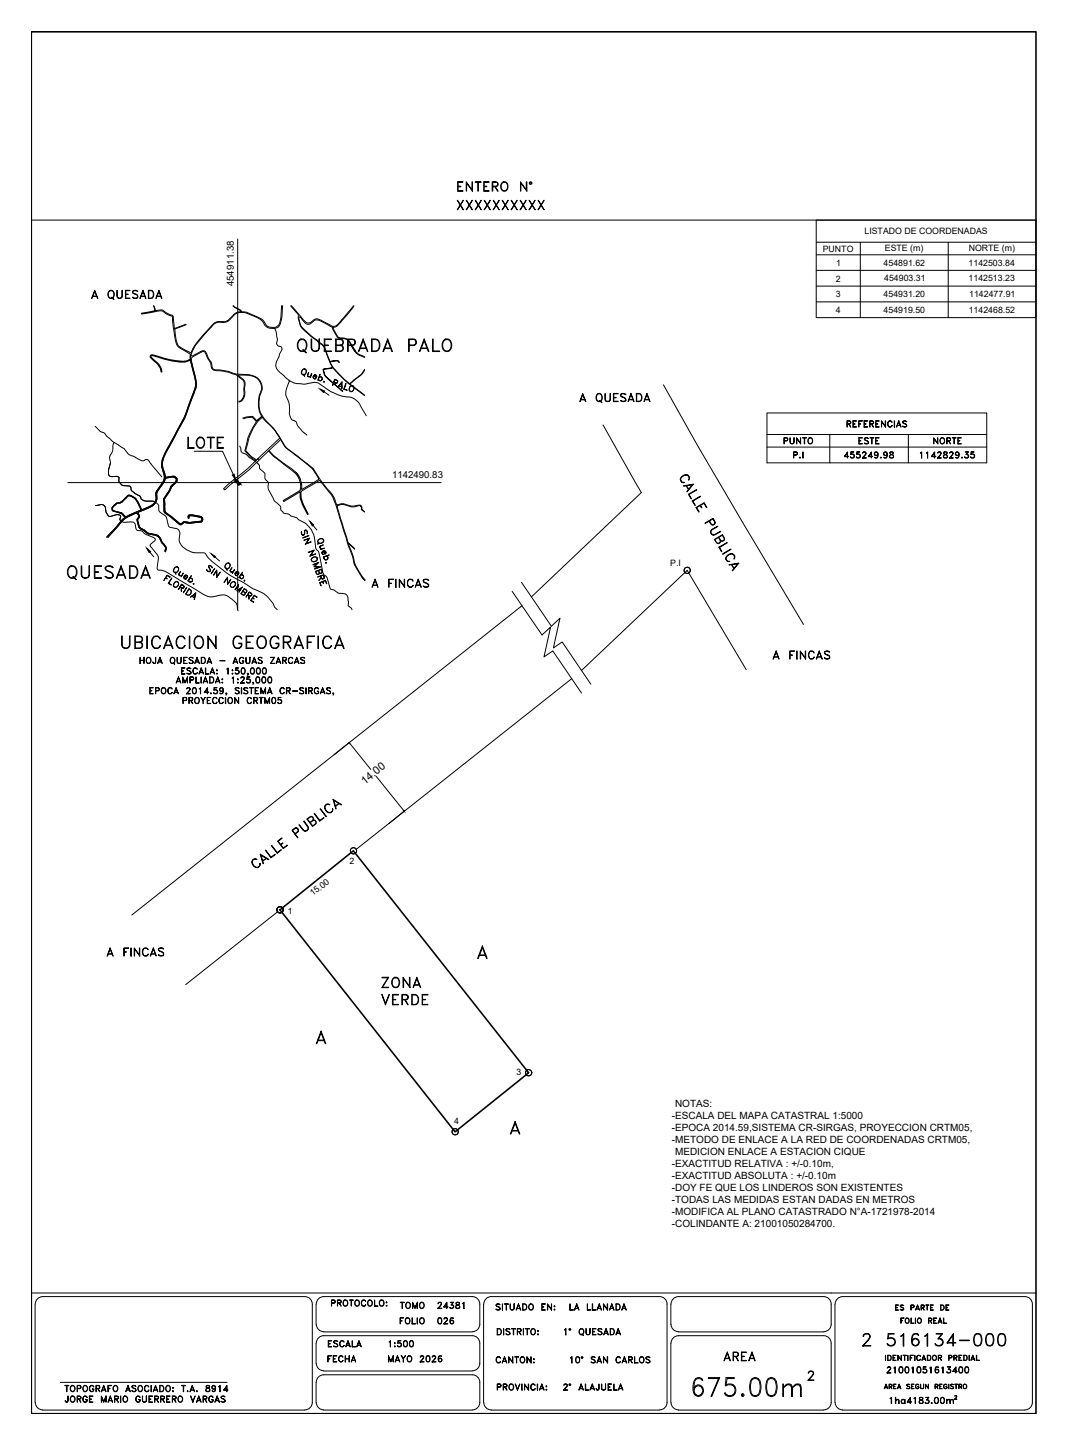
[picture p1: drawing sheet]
<svg xmlns="http://www.w3.org/2000/svg" width="340mm" height="460mm" viewBox="0 0 340 460" stroke-linecap="round" stroke-linejoin="round" font-family="sans-serif">
<!-- layer: Calles -->
<g fill="none" stroke="#000" stroke-width=".32">
<circle cx="218.8" cy="181.6" r=".98"/>
<circle cx="218.9" cy="181.5" r=".98"/>
<circle cx="89.1" cy="289.7" r="1.02"/>
<circle cx="89.2" cy="289.6" r=".98"/>
</g>
<!-- layer: MACHOTE$0$4 -->
<path d="M10 70.1h319.9M10 411.6h319.9" fill="none" stroke="#000" stroke-width=".32"/>
<path d="M10 10.1h319.9v440h-319.9z" fill="none" stroke="#000" stroke-width=".51"/>
<!-- layer: TEX -->
<g fill="none" stroke="#000" stroke-width=".32">
<path d="M158.3 422.9h.7a1.11 1.11 0 0 1 .7 1.1 1.11 1.11 0 0 1-.7 1h-.7zM158.4 423.1a.97 .97 0 0 1 1.1 .5 .97 .97 0 0 1-.2 1.2h-.9zM160.3 422.9l.1 2.1zM161.1 423.3a.81 .81 0 0 1 1.3 0l-.5-.2-.7 .2 .1 .3 1 .6 .1 .5-.2 .1a.81 .81 0 0 1-1.1-.1l.4 .1 .8-.1-.1-.5-1-.6zM162.9 422.9l1.2 .2zM163.4 423.1v1.9l.2-1.9M164.8 423.9l.9-.1 .2-.5-.4-.2h-.7l-.1 1.9v-2.1l1.2 .2v.7l-1.1 .2M165.3 424l.6 1-.5-1M166.6 422.9l.1 2.1zM167.3 422.9l1.2 .2zM167.8 423.1v1.9l.2-1.9M169.2 423.3l.2-.2a.92 .92 0 0 1 1.1 .9 .92 .92 0 0 1-1.1 .8l-.4-.6z"/>
<path d="M169.4 423.1a.86 .86 0 0 1 1.1 .9 .86 .86 0 0 1-1.1 .8l-.3-.6zM171.2 423.7l.3 .1zM171.3 423.7l.1 .1zM171.3 424.7l.1 .3zM171.3 424.8h.1M179.7 423.3l.5-.4v2.1l-.1-1.9zM184.6 423.3l.4-.4a.97 .97 0 0 1 1 1.1 .97 .97 0 0 1-1.2 .8l-.4-.6zM184.8 423.1h.2a.87 .87 0 0 1 .8 1 .87 .87 0 0 1-1 .7l-.3-.6zM185.2 424.7l.6 .5zM186.6 422.9l.2 1.8 .3 .1h.5l.2-.4 .1-1.5v1.5l-.3 .4-.5 .2-.4-.3zM188.7 422.9h1.1l-1 .2v1.7l1 .2h-1.1zM188.8 423.9h.6l-.6 .1"/>
<path d="M190.6 423.1a.81 .81 0 0 1 1.1 .2l-.4-.2-.8 .2 .1 .3 1 .6 .1 .5a.81 .81 0 0 1-1.3 0l.5 .1 .7-.1-.1-.6-1-.5-.1-.3zM192.4 424.5h1.1M192.5 424.4h.9M193 422.9l.7 2.1-.7-1.7-.8 1.7zM194.3 422.9a1.09 1.09 0 0 1 1.3 .6 1.09 1.09 0 0 1-.3 1.3l-1 .2zM194.4 423.1h.5a.96 .96 0 0 1 .7 .9 .96 .96 0 0 1-.7 .8h-.5zM196.3 424.5h1.1M196.4 424.4h1M196.9 422.9l.7 2.1-.7-1.7-.8 1.7zM19.2 440.1h53.1M158.3 440.6h.9l.4 .4-.2 .5-1 .1 .8-.1 .2-.3-.2-.5h-.8v1.9zM160.2 440.6l1.1 .1 .2 .3-.2 .5-1 .1 .7-.1 .4-.3-.1-.4-1-.1v1.9z"/>
<path d="M160.8 441.6l.7 1-.6-1M162.2 440.8a.88 .88 0 0 1 1.4 .8 .88 .88 0 0 1-1.4 .7l-.1-.5zM162.4 440.8a.63 .63 0 0 1 .7-.1 .63 .63 0 0 1 .3 .7 .82 .82 0 0 1-.7 1.1l-.6-.7zM164 440.6l.8 1.7 .7-1.7-.7 2zM166.1 440.6l.1 2zM167 440.6l1.2 1.7 .1-1.7v2l-1.2-1.8-.1 1.8zM169.2 440.8l.7-.2 .5 .4a.7 .7 0 0 0-.8-.3 .7 .7 0 0 0-.5 .7v.4a.7 .7 0 0 0 .5 .7 .7 .7 0 0 0 .8-.4 .87 .87 0 0 1-1.3 .3 .87 .87 0 0 1 0-1.4zM171.1 440.6l.1 2zM172 442.1h1.1M172 442h1M172.5 440.6l.8 2-.8-1.8-.7 1.8zM173.9 442.4l.2 .1z"/>
<path d="M173.9 441.2l.2 .3zM173.9 441.4h.1M281.7 441.8h.8M281.7 441.7h.7M282.1 440.7l.6 1.4-.6-1.3-.5 1.3zM283.2 441.4l.7-.1v-.5l-.7-.1-.1 1.4v-1.4l.9 .1-.1 .6h-.7M283.5 441.4l.5 .7zM284.6 442.1v-1.4h.8h-.9v1.4M284.6 441.4h.5h-.5M285.9 441.8h.9M285.9 441.7h.8M286.3 440.7l.6 1.4-.6-1.3-.5 1.3z"/>
<path d="M288.7 440.8l.4-.1 .7 .1h-1l.1 .4 .8 .3 .1 .4-.4 .2-.7-.2a.47 .47 0 0 0 .6 .2 .47 .47 0 0 0 .3-.6l-.8-.3zM290.3 442.1v-1.4h.8h-.8v1.4M290.3 441.4h.5h-.5M291.7 440.8l.5-.1 .4 .3a.59 .59 0 0 0-.8-.1 .59 .59 0 0 0-.1 .8 .59 .59 0 0 0 .8 .1v-.3h-.3h.4a.58 .58 0 0 1-.7 .6 .58 .58 0 0 1-.4-.9zM293.1 440.7l.1 1 .4 .4 .5-.4v-1v1l-.2 .4-.7-.2zM294.7 440.7l.9 1.2 .1-1.2v1.4l-.9-1.3-.1 1.3zM297.8 441.4l.7-.1 .1-.4-.8-.2v1.4v-1.4l.8 .1v.5l-.8 .1M298.2 441.4l.5 .7-.4-.7M299.3 440.7h.7h-.8v1.4M299.3 441.4h.4h-.4M300.6 440.8l.6-.1 .4 .3a.58 .58 0 0 0-.8-.2 .58 .58 0 0 0-.3 .7 .48 .48 0 0 0 .5 .6 .48 .48 0 0 0 .5-.6h-.3h.4a.58 .58 0 0 1-.8 .6 .58 .58 0 0 1-.3-.9zM302.1 440.7v1.4z"/>
<path d="M302.6 440.8l.4-.1 .6 .1h-.9l.1 .4 .7 .3v.6l-.9-.2h.9v-.4l-.7-.3zM304 440.7h.9zM304.4 440.7v1.4l.1-1.4M305.4 441.4l.7-.1v-.5l-.7-.1-.1 1.4v-1.4l.9 .1-.1 .6h-.7M305.8 441.4l.5 .7-.5-.7"/>
<circle cx="181.5" cy="423.2" r=".29"/>
<circle cx="181.5" cy="423.2" r=".16"/>
<circle cx="307.2" cy="441.3" r=".62"/>
<circle cx="307.3" cy="441.3" r=".7"/>
</g>
<!-- layer: MARCO-INTERNO -->
<g fill="none" stroke="#000" stroke-width=".32">
<path d="M11.2 415.2v31.3M11.2 415.2l.6-1.5 .8-.7 1-.2h83.4a2.38 2.38 0 0 1 2.4 2.4M99.4 415.2v31.3M100.6 415.2v6.4M100.7 415.2l.3-1.1 .6-.8 1.5-.5h47.3a2.38 2.38 0 0 1 2.4 2.4M152.8 415.2l-.1 6.9-.8 1.3-1.5 .6h-47.3l-1.5-.6-.6-.8-.3-1M154 415.2v31.3M154.1 415.2l.2-1.1 .6-.8 1.5-.5h53.6a2.38 2.38 0 0 1 2.4 2.4M212.4 415.2v31.3M213.6 415.2v6.4M262.3 412.8h-46.2l-1.5 .5-.7 .8-.2 1.1M262.3 412.8l1 .2 .8 .7 .6 1.5"/>
<path d="M264.7 415.2l-.1 6.9-.8 1.3-1.5 .6M265.9 415.2v31.3M268.3 412.8h58M268.3 412.8l-1 .2-.8 .7-.6 1.5M326.4 412.8l1 .2 .8 .7 .5 1.5M328.7 415.2v31.3M100.6 427.6v6.5M100.7 427.6l.3-1 .6-.9 1.5-.5h47.3a2.38 2.38 0 0 1 2.4 2.4l-.1 7-.8 1.3-1.5 .5M100.7 434l.3 1.1 .6 .8 1.5 .5M103.1 436.5h47.3M213.6 427.6v18.9M213.7 421.6l.2 1 .7 .8 1.5 .6h46.2"/>
<path d="M262.3 425.2h-46.2l-1.5 .5-.7 .9-.2 1M262.3 425.2l1 .3 .8 .6 .6 1.5v18.9M11.2 446.5l.3 1 .6 .8 1.5 .5M13.6 448.9h83.4M99.4 446.5l-.2 1-.7 .8-1.4 .5M100.6 440.1v6.4M100.7 440.1l.3-1.1 .6-.8 1.5-.5h47.3a2.38 2.38 0 0 1 2.4 2.4v6.4M100.7 446.5l.3 1 .6 .8 1.5 .5M103.1 448.9h47.3M152.8 446.5l-.3 1-.6 .8-1.5 .5M154.1 446.5l.2 1 .6 .8 1.5 .5M156.4 448.9h53.6"/>
<path d="M212.4 446.5l-.2 1-.7 .8-1.5 .5M213.7 446.5l.2 1 .7 .8 1.5 .5M216 448.9h46.3M264.7 446.5l-.6 1.5-.8 .6-1 .2M265.9 446.5l.6 1.5 .8 .6 1 .2M268.3 448.9h58M328.7 446.5l-.5 1.5-.8 .6-1 .2"/>
</g>
<!-- layer: Datos -->
<g fill="none" stroke="#000" stroke-width=".32">
<path d="M285.2 415.4h.9l-.9 .1v1.5l.9 .1h-.9zM285.2 416.2h.6l-.6 .1M286.6 415.6l.4-.2 .8 .2h-1.1l.3 .5 .7 .4-.1 .5-.6 .1-.4-.3 .4 .2 .7-.2-.2-.4-.8-.4zM286.8 419.6h1l-.8 .1v1.6zM290.1 419.6l.1 1.6 .9 .1h-1zM290.1 416.2l.9-.1v-.5l-.9-.1v1.6v-1.7l.9 .2v.6l-.9 .1M291.5 419.6v1.7zM291.7 416.7h.9M291.7 416.7h.8M292.2 415.4l.6 1.7-.6-1.5-.7 1.5zM293.4 416.2l.8-.1v-.5l-.8-.1-.1 1.6v-1.7l1 .2-.1 .6-.8 .1M293.8 416.3l.5 .8-.5-.8"/>
<path d="M294.8 415.4l1 .1zM295.2 415.5v1.6l.1-1.6M296.3 415.4h.9l-.8 .1v1.5l.8 .1h-.9zM296.4 416.2h.5l-.5 .1M299.3 419.6l.7 1.7-.7-1.5-.7 1.5zM299.5 415.4h.6a.87 .87 0 0 1 .6 .9 .87 .87 0 0 1-.6 .8h-.6zM299.6 415.5h.5a.86 .86 0 0 1 0 1.5h-.5M300.4 419.6l.1 1.6 .9 .1h-1zM301.2 415.4h1l-.9 .1v1.5l.9 .1h-1zM301.3 416.2h.5l-.5 .1M281.9 431.4l.1 1.7zM282.6 431.4h.6a.87 .87 0 0 1 .6 .9 .87 .87 0 0 1-.6 .8h-.6z"/>
<path d="M282.8 431.5a.79 .79 0 0 1 .9 .8 .79 .79 0 0 1-.9 .7zM284.4 431.4v1.7M284.4 432.2h.5l-.5 .1M284.4 431.5v1.5M285.9 431.4l1.1 1.5v-1.5v1.7l-1-1.5-.1 1.5zM287 420.4h.4l-.4 .1M288 431.5v1.6l.1-1.6M289.1 431.4v1.7zM289.8 431.4h1l-.9 .1v1.6zM289.9 432.2h.5l-.5 .1M291.3 431.4v1.7zM292 431.6l.7-.2 .4 .4-.2-.2a.71 .71 0 0 0-1 .7 .71 .71 0 0 0 1 .6l.2-.2v.2a.81 .81 0 0 1-1.2-.1 .81 .81 0 0 1 .1-1.2z"/>
<path d="M294.1 431.4l.7 1.7-.7-1.5-.6 1.5zM295.3 431.4h.5a.87 .87 0 0 1 .6 .9 .87 .87 0 0 1-.6 .8h-.5zM295.4 431.5a.79 .79 0 0 1 1 .8 .79 .79 0 0 1-1 .7zM295.8 420.4l.7-.1 .2-.4-.9-.2-.1 1.6v-1.7l1 .2v.5l-.9 .2M296.2 420.5l.5 .8-.5-.8M297.4 421.2v-1.5l.9-.1h-1v1.7M297.4 420.4h.5l-.5 .1M298.8 432.2l.9-.1v-.5l-.9-.1v1.6v-1.7l.9 .1 .1 .3-.1 .4-.9 .1M298.8 420.9h1M298.9 420.8h.8M299.3 432.3l.5 .8-.5-.8M302.2 432.2h.6l.3-.4-.3-.3h-.6l-.1 1.6v-1.7l1 .2v.5l-.9 .2"/>
<path d="M303.8 432.2l.8-.1v-.5l-.8-.1-.1 1.6v-1.7l1 .2-.1 .6-.8 .1M304.2 432.3l.5 .8zM305.3 431.4v1.7M305.4 432.2h.5l-.5 .1M305.4 431.5v1.5M306.9 431.4h.6a.91 .91 0 0 1 .5 .9 .91 .91 0 0 1-.5 .8h-.6zM307 431.5a.85 .85 0 0 1 .9 .4 .85 .85 0 0 1-.1 1l-.8 .1zM308.5 431.4l.2 1.7zM309.8 431.4l.7 1.7-.7-1.5-.7 1.5zM310.9 431.4l.1 1.6 .9 .1h-1z"/>
<circle cx="288.9" cy="420.4" r=".79"/>
<circle cx="288.9" cy="420.4" r=".7"/>
<circle cx="292.7" cy="420.4" r=".79"/>
<circle cx="292.8" cy="420.4" r=".7"/>
<circle cx="297.6" cy="432.2" r=".77"/>
<circle cx="297.6" cy="432.2" r=".71"/>
</g>
<!-- layer: LP -->
<path d="M192 135.3l12.2 21.5-35 33.2M211.3 122.5l10.7 19.1 33.8 57.2M166.2 192.8l-124.2 98.5M182.1 216.1l-68.7 54.3M237.6 213.2l-18.8-31.6-33.6 31.9M88.4 290.3l-29.3 23.2" fill="none" stroke="#000" stroke-width=".32"/>
<!-- layer: 1 -->
<g fill="none" stroke="#000" stroke-width=".32">
<path d="M59.2 111.9l1.4 .9M59.2 111.6l1.6 .8M61.7 110.5l-.3 .5M67.4 104l-.2 .2M108.7 102.3l-.1 .2M109 101.7l-.2 .2M77.6 126.1l-.3 .7M163.1 188.2l9.5 13.9 2.7-2.5-2.1 9.5 2.8-1.9 9.2 13.4M166.1 185.4l9.5 14 2.7-2.6-2.1 9.5 2.8-1.9 9.2 13.4M111.3 236.3l-4.9 4M111.3 236.6l6.7 8.3M119.8 247.1l8.8 11"/>
<path d="M128.8 258.1l-4.9 4.1"/>
</g>
<!-- layer: 2 -->
<g fill="none" stroke="#000" stroke-width=".32">
<path d="M216.9 151.9a1.32 1.32 0 0 1 1.6-.8 1.32 1.32 0 0 1 1 1.5l-.2 .3a1.07 1.07 0 0 0-.1-1.3 1.07 1.07 0 0 0-1.3-.3 1.31 1.31 0 0 0-.9 2l.9 .3a1.03 1.03 0 0 1-1.1-.4 1.03 1.03 0 0 1 .1-1.3zM217.6 154.7l3.2-.6-2 2.5 1.7-2.3zM218.4 154.5l.9 1.5M218.6 154.6l.7 1.2M219.2 157.4l2.6-1.5-2.4 1.5 .8 1.4zM220.4 159.5l2.6-1.5-2.4 1.5 .8 1.4zM221.6 161.6l2.6-1.6 .9 1.6-.9-1.4-2.4 1.4 .7 1.4zM223.1 160.9l.4 .7-.6-.6M225.9 165.8l.9 1.2 .8-.5-.6-1.3-2.5 1.5 2.6-1.7 .6 1.5a.77 .77 0 0 1-1.1 .6l-.8-1.1M226.6 168.6l1.9-1.1-1.8 1.2a.87 .87 0 0 0-.2 1.1 .87 .87 0 0 0 1.1 .3l1.8-1-1.8 1.2a1.01 1.01 0 0 1-1.2-.5 1.01 1.01 0 0 1 .2-1.2zM228.9 171l.8 1.2 .9-.5-.6-1.3-2.4 1.4 .9 1.1 .9-.5-.6-1.2M228.9 174.2l2.6-1.5-2.4 1.6 .8 1.3z"/>
<path d="M229.4 171.9a.82 .82 0 0 1-.1 .9 .82 .82 0 0 1-.9 .2l-.9-1.3 2.6-1.5 .5 1 .1 .7-.9 .5-.5-.4M230.1 176.3l2.6-1.5zM231.6 176.7l.7-.3a1.12 1.12 0 0 1 1.4 .2 1.12 1.12 0 0 1 0 1.4 1.07 1.07 0 0 0-.1-1.3 1.07 1.07 0 0 0-1.3-.2 1.31 1.31 0 0 0-.8 2l.8 .3a1.08 1.08 0 0 1-1.2-.7 1.08 1.08 0 0 1 .5-1.4zM232.1 179.8l3.2-.5-2.1 2.5 1.7-2.3zM232.9 179.7l.8 1.4M233 179.7l.7 1.2M100 259l.1-.1 1.8 2.3 1.3-.8-1.4 1zM101.9 257.5l2 2.4zM103.6 256.4a1.04 1.04 0 0 1 1.4-.3h-.4a1.03 1.03 0 0 0-1.1 .5 1.03 1.03 0 0 0 .1 1.1 1.31 1.31 0 0 0 2.1 .6l.2-.9a1.1 1.1 0 0 1-.6 1.3 1.1 1.1 0 0 1-1.4-.4l-.5-1zM106 254.5l2.8 1.7-2.5-1.4 .6 2.7zM107.9 255.7l-1.2 .9M108.1 255.7l-1.4 1.1"/>
<path d="M80.4 273.8a1.1 1.1 0 0 1 1.5-.2 1.04 1.04 0 0 0-1.3 .2 1.04 1.04 0 0 0-.1 1.3 1.29 1.29 0 0 0 2.1 .6l.2-.8a1.11 1.11 0 0 1-.6 1.3 1.11 1.11 0 0 1-1.4-.4l-.5-1zM82.9 271.9l2.7 1.7-.1 .1-2.4-1.4 .7 2.7zM84.6 270.6l1.7 2.3 1.3-1 .1 .2-1.4 1zM84.8 273.2l-1.2 .8M85 273.2l-1.4 1M86.4 269.3l.2-.2 1.7 2.3 1.3-.8-1.3 1zM88.4 267.8l1.3-1.1 .2 .2-1.3 .9 1.6 2.2 1.2-1 .2 .1-1.4 1.1zM89.3 268.8l.7-.5-.6 .7M93.9 265.4l1-1v-.3l-.5-.5-1.2 .8 1.7 2.3-1.9-2.4 1.3-.8 .7 .5 .1 .5-1.1 1M95.2 262.6l1.4 1.7a.85 .85 0 0 0 1.1 0 .85 .85 0 0 0 .3-1.1l-1.3-1.7 .1-.1 1.3 1.7a1.01 1.01 0 0 1-.3 1.3 1.01 1.01 0 0 1-1.3-.1zM98.7 261.8l1.1-1-.7-.8-1.2 .8 1.7 2.1 1-.9-.3-.7-.3-.2-1.2 .8M99.5 261.2l.4-.2 .5 .2 .3 .6-.2 .6-1 .7-1.8-2.3 1.4-.9a.83 .83 0 0 1 .7 .5 .83 .83 0 0 1-.2 .9"/>
<path d="M152.5 304.2h2.2M152.7 304h1.9M153.6 301.1l1.5 4h-.2l-1.3-3.4-1.3 3.4h-.2zM101.1 331.3h2.3M101.3 331.1h1.9M102.2 328.3l1.6 4h-.2l-1.4-3.5-1.3 3.5h-.2zM163.1 359.9h1.9M164 357l1.5 4h-.1l-1.4-3.4-1.3 3.4h-.2zM162.9 360.1h2.3"/>
</g>
<!-- layer: 1 -->
<path d="M111.2 236.4l.1 .2zM128.6 258.1l.1 .1z" fill="#000" stroke="#000" stroke-width=".32"/>
<!-- layer: 0 -->
<g fill="none" stroke="#000" stroke-width=".32">
<path d="M75.7 76.1v117.9M96.3 117.7a.71 .71 0 0 1 1-.2 .71 .71 0 0 1 .2 1l-.1 .4a.77 .77 0 0 1-1 .5 .77 .77 0 0 1-.5-1zM96.4 117.7l.2-.2a.84 .84 0 0 1 .8 1.1 .84 .84 0 0 1-1.3 .4v-.6zM96.6 119.1l.4 .6zM98.2 118.6l-.2 .9 .2 .4 .7-.1-.3 .2-.7-.2zM99.2 118.9l-.5 1.3zM99.8 119.7l.9 .3 .1-.3a.55 .55 0 0 0-.8-.2 .55 .55 0 0 0-.2 .7 .55 .55 0 0 0 .8 .2 .56 .56 0 0 1-.9-.3 .56 .56 0 0 1 .6-.7 .56 .56 0 0 1 .5 .8l-1-.4M101.9 119.2l-.6 1.9zM101.7 120a.63 .63 0 0 1 .8 .3 .63 .63 0 0 1-.2 .8 .63 .63 0 0 1-.9-.3l.3 .3a.59 .59 0 0 0 .8-.3 .59 .59 0 0 0-.5-.8zM103.1 121.4l.2 .2-.2 .1zM103.1 121.5h.1M106.6 120.7l.9 .5v.6l-.5 .2-.7-.2 1 .1 .2-.4-.2-.4-.7-.2-.6 1.8z"/>
<path d="M107.8 122.8l1.1 .4M108 122.8l.8 .3M108.9 121.6v2.1l-.1-1.9-1.3 1.4zM110.1 122l-.5 1.9 1 .4-1.1-.4zM111.6 123l.3-.2a.84 .84 0 0 1 .7 1.2 .84 .84 0 0 1-1.3 .4v-.7zM111.6 122.8l.3-.1a.94 .94 0 0 1 .8 1.2 .94 .94 0 0 1-1.4 .5l-.2-.4zM21.6 153.6h118.9M71.9 179.5a.76 .76 0 0 1 1.1-.2 .76 .76 0 0 1 .2 1.1l-.2 .4a.83 .83 0 0 1-1.3 0 .83 .83 0 0 1 .2-1.3zM96 169.2l.1 .9 .4 .3 .4-.4 .3-1.3a.81 .81 0 0 1 .7 1.3l-.2-.9-.5-.2-.2 1.1-.5 .5-.6-.7zM96.5 171.2l1.9-.6zM96.8 172l1.8-.7-1.1 1.8 1.6-.5-1.9 .7 1.2-1.8zM98.2 175.8l1.9-.7-1.2 1.8 1.6-.5-1.8 .7 1.1-1.8z"/>
<path d="M99.3 177.8a.98 .98 0 0 1 1-.6 .98 .98 0 0 1 .8 .9 1 1 0 0 1-1 .8 1 1 0 0 1-1-.9zM99.4 177.7a.9 .9 0 0 1 1.6 .1 .89 .89 0 0 1-.9 1 .89 .89 0 0 1-.9-.8zM99.6 179.7l1.9-.7-1.3 1.4 1.8 .1-1.8 .7 1.4-.6-1.7-.2 1.2-1.1zM101.3 171.9a.98 .98 0 0 1 1-.5 .98 .98 0 0 1 .8 .8 .99 .99 0 0 1-1 .9 .99 .99 0 0 1-.9-.9zM101.4 171.9l1-.4a.61 .61 0 0 1 .6 .6 .61 .61 0 0 1-.4 .6 .85 .85 0 0 1-1.4-.3zM101.5 172.6l-.3 .7zM101.8 174l1.2-.5-1.1 .5 .5 .8-.5-.3zM102 174.9l1.3-.4zM102.9 177.3l1.9-.7zM103.1 175.4l.3 .9 .3-.2a.57 .57 0 0 0-.7-.7 .57 .57 0 0 0-.2 1l.2 .2a.62 .62 0 0 1-.4-.9 .62 .62 0 0 1 .9-.3 .62 .62 0 0 1 .1 1h-.2l-.4-.9M103.3 177.3l-.1 .4a.59 .59 0 0 0 .8 .5 .59 .59 0 0 0 .3-.9l-.4-.3a.64 .64 0 0 1 .5 .8 .64 .64 0 0 1-.8 .4 .64 .64 0 0 1-.3-.9zM103.7 179l.2 .1-.1 .3z"/>
<path d="M103.8 179.1h.1M52.8 183.9l.5 .3-.6-.1M53.2 183.1l.9 .7-.9-.6-1.1 1.6zM54.7 184l-1 1.6 .8 .7-.9-.6zM55.6 185.5l.6-.4a.86 .86 0 0 1 .5 1.3 .86 .86 0 0 1-1.4 .1zM55.8 180.6a.72 .72 0 0 1 .9 0 .72 .72 0 0 1 .1 1l-.2 .4a.81 .81 0 0 1-1.3 .1 .81 .81 0 0 1 .3-1.3zM55.8 182.1l.2 .7zM55.8 185.3a.81 .81 0 0 1 1.1 .2 .81 .81 0 0 1-.3 1.2 .81 .81 0 0 1-1.3 0 .81 .81 0 0 1 .3-1.3zM55.9 180.6a.67 .67 0 0 1 .8 .1 .67 .67 0 0 1 .1 .9 .93 .93 0 0 1-1.3 .5 1.03 1.03 0 0 1 .4-1.5zM57.4 186.8l.8 .4 .4-.5-.8-.6-1 1.6 1-1.7 .9 .7-.4 .6-1-.4M57.5 181.9l-.5 .8 .3 .5h.5l-.3 .2-.6-.4zM57.7 187.2l.1 1.1v-1.1"/>
<path d="M58.4 182.4l-.7 1.2zM58.7 183.4l.9 .5 .1-.2a.54 .54 0 0 0-.6-.5 .54 .54 0 0 0-.5 .6 .54 .54 0 0 0 .8 .4v.1a.63 .63 0 0 1-.9-.4 .63 .63 0 0 1 .5-.8 .63 .63 0 0 1 .8 .6l-.2 .3-.9-.6M59.4 187l-1 1.7zM60.1 187.4l.6 .4a1.04 1.04 0 0 1-.1 1.5 1.04 1.04 0 0 1-1.5-.2zM60.2 187.5a.92 .92 0 0 1 .5 1.4 .92 .92 0 0 1-1.5 .2zM60.5 184.1a.64 .64 0 0 1 .8 .3 .64 .64 0 0 1-.4 .9 .64 .64 0 0 1-.8-.6l.2 .4a.58 .58 0 0 0 .9-.1 .58 .58 0 0 0-.3-.9zM60.6 190.1l1.8-1.3-.5 2.1 .3-1.9zM60.9 183.2l-1.1 1.7zM61 189.8l1 .6M61.2 189.8l.8 .5M61.5 185.8l.3 .1-.2 .1zM61.6 185.8h.1"/>
<path d="M66.5 180.1l.9 .2 .2 .5-.2-.4-.8-.3-.1 .6 .5 .6-.2 .7-.8-.2-.3-.5 .7 .6 .3 .1 .2-.3-.5-1.1zM68.3 180.9l-1 1.8zM69 181.4l.1 2.1 1.1-1.4-1.2 1.8v-2.2l-1.1 1.4zM72.1 180.8l.2 .7zM72.5 183.7v2.1l1-1.3-1 1.6-.1-2.1-1.1 1.4zM73.7 185.4a.83 .83 0 0 1 1.2 .1 .83 .83 0 0 1-.2 1.2 .76 .76 0 0 1-1.1 .3 .76 .76 0 0 1-.2-1.1zM73.7 185.5a.69 .69 0 0 1 1-.2 .69 .69 0 0 1 .2 1 .85 .85 0 0 1-1.3 .5 .94 .94 0 0 1 .1-1.3zM73.9 180.7l-.6 1.1 .9 .3h-.7l-.3-.3zM74.7 181.3l-.8 1.1zM75.1 182.2l.8 .6 .1-.4a.58 .58 0 0 0-.7-.2 .58 .58 0 0 0-.3 .7 .58 .58 0 0 0 .7 .3 .63 .63 0 0 1-.9-.4 .63 .63 0 0 1 .6-.8 .63 .63 0 0 1 .7 .7l-.2 .2-.8-.6M75.9 186.1l-.3 1.8 1.6-1-1.1 1.7 .7-1.3-1.4 .9 .4-1.7-1 1.2zM76.7 183a.63 .63 0 0 1 .9 .4 .63 .63 0 0 1-.5 .8 .63 .63 0 0 1-.8-.5l.2 .3a.58 .58 0 0 0 .9-.1 .58 .58 0 0 0-.2-.9z"/>
<path d="M77.2 182.1l-1.1 1.8zM77.3 188.2l.9 .4 .3-.5-.6-.6-1.1 1.5 .9 .4 .3-.5-.7-.7M77.7 184.8l.3-.1-.2 .3zM77.9 184.8h.1M77.9 188.6l.2 .5-.4 .4-1-.5 1.1-1.6 .9 .7-.2 .5h-.6M78.9 189.3l.9 .4 .3-.6-.7-.5-1 1.5 1-1.7 .8 .7-.3 .7-1-.5M79.2 189.6l.1 1.2 .1-1.2M80.5 190.3l.5 .4-.5-.3M81 189.5l.9 .6-.9-.5-1.1 1.5 .9 .7-1-.6zM101.4 181.6l.2 1-.4 .2-.4-.2-.2-.6 1.7-.7 .2 .9-.6 .3-.4-.9M101.7 182.2v.5l-.7 .2-.5-1 1.8-.7 .3 1.1-.5 .3-.5-.3M101.8 185.4l1.8-.7 .5 1.1-.5-.9-1.7 .6 .3 1z"/>
<path d="M102 183.4l.5 .9 .7-.2-.2-1.1-1.9 .7 1.8-.6 .3 .9-.6 .2-.5-.8M102.2 183.9l-.7 .9 .7-.8M102.8 185.2l.1 .6zM47.7 218.9h1.1l-1 .1v1.8l1 .1h-1.1zM47.8 219.9h.6h-.6M49.6 219.9h.8l.3-.6-.3-.3h-.8l-.1 1.9v-2l1.2 .2-.2 .8h-.9M51.5 219.2a.88 .88 0 0 1 1.4 .7 .88 .88 0 0 1-1.4 .7l-.2-.5zM51.7 219.1a.68 .68 0 0 1 .7-.1 .68 .68 0 0 1 .4 .7l-.2 .7a.63 .63 0 0 1-.7 .4 .63 .63 0 0 1-.5-.7zM53.6 219.2l.8-.3 .5 .5a.7 .7 0 0 0-.8-.4 .7 .7 0 0 0-.6 .7v.4a.7 .7 0 0 0 .6 .7 .7 .7 0 0 0 .8-.4 .87 .87 0 0 1-1.3 .3 .87 .87 0 0 1-.1-1.3zM56.1 218.9l.7 2-.7-1.7-.8 1.7zM56.3 217h1.1M56.4 216.9h.9"/>
<path d="M56.8 215.5l.8 2-.8-1.8-.7 1.8zM57.8 212.6v2h1.1l-1-.1M58.2 215.5l.7 1.7 .8-1.7v2l-.1-1.6-.7 1.6-.6-1.6-.1 1.6zM59.5 212.9l.5-.3 .8 .3-.4-.2-.8 .2 .1 .4 1.1 .5-.2 .7-.6 .1-.5-.3 .5 .2 .8-.2-.2-.5-.9-.4zM60.6 216.4l.9-.1v-.6l-.9-.2-.1 2v-2h1l.2 .4-.2 .5-.9 .1M61.5 219l.5-.1a1.12 1.12 0 0 1 0 2l-.5-.1-.3-.7zM61.5 219.1h.8M61.6 212.9l.8-.3 .5 .5a.7 .7 0 0 0-.8-.4 .7 .7 0 0 0-.6 .7v.4a.7 .7 0 0 0 .6 .7 .7 .7 0 0 0 .8-.3 .87 .87 0 0 1-1.3 .2 .87 .87 0 0 1-.1-1.3zM61.6 219l-.3 .7 .3 1.1M62.2 219l.3 .7-.3 1.1M62.4 215.5l.1 1.9 1 .1h-1.1zM63.4 219.3l.5-.4v2l-.1-1.8z"/>
<path d="M64 215.5l.1 2zM64.1 212.6l.7 2-.7-1.7-.8 1.7zM64.8 217h1.2M65 216.9h.9M65.4 212.6l.1 1.9 1 .1h-1.1zM65.4 215.5l.8 2-.8-1.8-.8 1.8zM66.7 215.5h.7a1.06 1.06 0 0 1 .7 1 1.06 1.06 0 0 1-.7 1h-.7zM66.9 215.5a.95 .95 0 0 1 1.1 1 .95 .95 0 0 1-1.1 .9zM67.6 212.6l.8 2-.8-1.7-.7 1.7zM68.1 219.7l.1-.8h1l-.9 .1-.1 .7a.7 .7 0 0 1 1 .1 .7 .7 0 0 1-.2 1 .7 .7 0 0 1-1-.3h.1M68.8 217h1.1M68.8 216.9h1"/>
<path d="M69 214.4l.2 .1zM69.3 215.5l.8 2-.8-1.8-.7 1.8zM70 219.4l.5-.4 .6 .4M70.4 219l-.4 .5 .4 .6M70.7 219a1.25 1.25 0 0 1 0 1.8M70.7 217.3l.2 .1zM70.7 216.1l.2 .3zM70.7 216.2h.1M71.1 219.9a.61 .61 0 0 1-1 .1 .61 .61 0 0 1 .2-1 .61 .61 0 0 1 .8 .5 .91 .91 0 0 1-.7 1.4l-.4-.3 .2 .2M72.2 213l.4-.4v2v-1.8zM73.9 214.4l.3 .1zM73.9 215.9l.5-.4v2l-.1-1.8z"/>
<path d="M75.1 212.6h.9l-.9 .1v.7a.7 .7 0 0 1 1 .1 .7 .7 0 0 1-.3 1 .7 .7 0 0 1-.9-.3M75.1 219l.6-.1 .5 .3-.5-.2-.8 .2 .2 .3 1 .6 .1 .5-.5 .3-.8-.3 .4 .2 .7-.1a1.02 1.02 0 0 0-1.1-1.2zM75.6 217.3l.3 .1zM75.7 216.1l.1 .3zM75.7 216.2h.1M75.7 217.3l.1 .1zM76.6 217.4l1.3 .1h-1.3l1.1-1.4-.3-.6-.8 .4 .4-.4h.6l.1 .7-1.1 1.3M76.8 218.9l.2 2zM77 212.7a.99 .99 0 0 1 1.2 .7 .99 .99 0 0 1-.7 1.2h-.2a1.3 1.3 0 0 1-.3-1.9zM77.6 219.2l.5-.3 .8 .3-.4-.2-.8 .2 .1 .3 1.1 .6-.2 .7-.6 .1-.5-.3 .5 .2 .8-.2-.2-.5-.9-.4zM78.5 217.2l.4 .2M78.9 214.9l.2-.4h-.4l.2-.2 .2 .4-.4 .3"/>
<path d="M78.9 214.6l.2 .1M79.3 216.2l.4 .5-.1 .5-.3 .2M79.4 218.9l1.2 .1zM79.7 216.6l-.2-.3h-1l.2-.8h.9h-.9v.7a.7 .7 0 0 1 1 .2 .7 .7 0 0 1-.2 1 .7 .7 0 0 1-1-.3l.2 .2a.65 .65 0 0 0 1-.3M80 212.7l.5-.1a1.12 1.12 0 0 1 0 2l-.5-.1-.3-.7zM80 219v1.9l.1-1.9M80.6 217.3h.1M80.6 217.8l.2-.4h-.3l.1-.2 .2 .4-.3 .2M80.6 217.5l.2 .1M81.7 215.5h.5a1.12 1.12 0 0 1 0 2l-.5-.1-.3-.8zM81.7 217.3h.8M81.7 215.7h.8"/>
<path d="M81.8 215.5l-.3 .8 .3 1.1M81.9 212.7l.5-.1a1.12 1.12 0 0 1 0 2l-.5-.1-.3-.7zM82.4 215.5l.3 .8-.3 1.1M83.1 218.9l.7 1.7 .8-1.7v2l-.1-1.5-.7 1.5-.7-1.5v1.5zM83.6 215.5h.5a1.12 1.12 0 0 1 0 2l-.5-.1-.3-.8zM83.6 217.3h.8M83.6 215.7h.8M83.7 215.5l-.3 .8 .3 1.1M83.8 212.7l.5-.1a1.12 1.12 0 0 1 0 2l-.5-.1-.3-.7zM84.3 215.5l.3 .8-.3 1.1M85.5 215.5h.5a1.12 1.12 0 0 1 0 2l-.5-.1-.3-.8zM85.5 217.3h.8"/>
<path d="M85.5 215.7h.8M85.6 215.5l-.3 .8 .3 1.1M85.9 218.9l.8 2-.8-1.7-.7 1.7zM86.2 215.5l.3 .8-.3 1.1M89.3 219.2l.8-.3 .5 .5a.7 .7 0 0 0-.8-.4 .7 .7 0 0 0-.6 .7v.4a.7 .7 0 0 0 .6 .7 .7 .7 0 0 0 .8-.4 .8 .8 0 0 1-1.1 .4 .8 .8 0 0 1-.3-1.1zM91.3 219.9l1-.2v-.6l-1-.1-.1 1.9v-2l1.1 .1 .2 .3-.2 .6h-1M91.8 219.9l.7 1-.6-1M93.1 219.9l1.6 .2zM95.4 219.2l.5-.3 .8 .3-.4-.2-.8 .2 .1 .3 1 .6-.1 .7-.6 .1-.5-.3 .5 .2 .7-.2-.1-.5-.9-.4zM97.4 218.9l.1 2zM98.4 219.9l.9-.2v-.6l-.9-.1-.2 1.9v-2l1.1 .1 .2 .3-.2 .6h-.9M98.8 219.9l.7 1-.6-1"/>
<path d="M100.3 219.2l.7-.3 .5 .5a.7 .7 0 0 0-.8-.4 .7 .7 0 0 0-.6 .7v.4a.64 .64 0 0 0 .7 .7 .64 .64 0 0 0 .6-.7h-.4h.5a.71 .71 0 0 1-.7 .8 .71 .71 0 0 1-.7-.8zM102.7 218.9l.8 2-.8-1.7-.7 1.7zM103.9 219.2l.6-.3 .8 .3-.5-.2-.7 .2v.3l1.1 .6-.1 .7-.6 .1-.6-.3 .6 .2 .7-.2-.1-.5-1-.4zM59.4 220.8l1.2 .1h-1.3l1.2-1.4-.3-.5h-.4l-.4 .4 .1-.3 .9-.1 .2 .5-1.2 1.4M65.2 220.3l1.3 .1h-1.5l1.1-1.5v2l-.1-1.7-.8 1.2M81.3 220.8v-1.8l1.1-.1h-1.2v2M102.2 220.4h1.1M102.2 220.3h1M106 220.7l.2 .1zM106.2 221.2l-.2-.6 .2 .4-.2 .3M106.2 220.9v.1"/>
<circle cx="72.5" cy="180.1" r=".85"/>
<circle cx="112.6" cy="270.8" r=".98"/>
<circle cx="112.6" cy="270.9" r=".98"/>
<circle cx="89.1" cy="289.7" r="1.02"/>
<circle cx="89.2" cy="289.6" r=".98"/>
<circle cx="168.3" cy="341.5" r=".98"/>
<circle cx="168.4" cy="341.5" r=".98"/>
<circle cx="144.9" cy="360.3" r="1"/>
<circle cx="144.9" cy="360.3" r=".98"/>
</g>
<!-- layer: - -DC PAVIMENTOS -->
<g fill="#000" stroke="#000" stroke-width=".32">
<path d="M74.9 153.1h.8l.8 1zM74.9 153.1l.5-.4 .3 .4z"/>
<path d="M74.9 153.1l.9 1h.7zM75.8 154.1h.7l-.5 .4z"/>
</g>
<!-- layer: PARCELAS -->
<path d="M74.9 153.1l.5-.4 1.1 1.4-.5 .4z" fill="none" stroke="#000" stroke-width=".32"/>
<circle cx="82" cy="146.1" r=".25" fill="#000"/>
<!-- layer: SERVIDUMBRE -->
<path d="M77.3 133.1l1.1-.4 2.1-.1 1.4 1.4 1.4-1.4-1.4 1.4M77.5 133.3l2.8-.5 1.4 1.4a21.7 21.7 0 0 0-3.7 9.3l1.9 2.1 1.6 1M83.5 132.9a13.8 13.8 0 0 0-4.6 8l-.7 2.6 1.9 1.9 1.6 1.1" fill="none" stroke="#000" stroke-width=".32"/>
<!-- layer: AUTODIB_VIALES_5000 -->
<g fill="none" stroke="#000" stroke-width=".32">
<path d="M48.9 97.3l.4 1.7-4.3 .7 .1 .3 6-1a2.22 2.22 0 0 1 1.9 .9l1.9 1 .3 3.6 .7 4 .4 1.3 1.1 1.1 1.8 1M49 97.4l.5 1.5a2.86 2.86 0 0 1 3.6 .8l1.7 .7 .4 .4 .4 3.9 3.6-1.5M74.2 97.4l2.5 1.8a3.9 3.9 0 0 0-3 1.8 3.5 3.5 0 0 1-4.1 1.3l-.4 .1a3.4 3.4 0 0 0-2 1.5l-3.7 4.1-1.8 2.5M74.4 97.3l2.2 1.5 .4 .5 1.5 .1 3.5 1.5a4.1 4.1 0 0 1 2.7 2.5 2.64 2.64 0 0 0 2.9 .8 2.64 2.64 0 0 0 1.7-2.5l.4-4.4M90 97.3l-.2 3.5a5.6 5.6 0 0 1-1.2 3.4 3.5 3.5 0 0 1-5.1-2 13 13 0 0 0-5.8-2.7 4.3 4.3 0 0 0-4.5 2.3 4.2 4.2 0 0 1-3.6 .8l-1.1 .4-1.1 1M92.5 97.4l2.5 2.8a6.8 6.8 0 0 0 3.1 6.1l4.8 3.8 3 6.8-2.9 .6v.8a3.6 3.6 0 0 0 1.9 2.8l4.3 3.5-4.2-3.7a3.6 3.6 0 0 1-2-3.3l2.9-.5a47.4 47.4 0 0 0 10.2 8.8M92.8 97.3l3.8 4.5a1.82 1.82 0 0 0 3.2 .1 1.93 1.93 0 0 1 2.6 .1l3.6 1.9a2.98 2.98 0 0 0 2.8-2M112.5 97.8l-3.8 4.5M112.5 97.4l-3.5 4.3M112.7 97.4l-.1 .3M59.2 103.4l-3.6 1.5 .8 4.3a2.41 2.41 0 0 0 1.8 1.8l1 .6M60.6 113.2v1.1"/>
<path d="M60.6 114.3l-.8 .4a13.6 13.6 0 0 1-7.5-.6l-3.5-1.1a.66 .66 0 0 0-.8 .1 .66 .66 0 0 0-.2 .7l.7 .6a6 6 0 0 1 2.8 4.1l.3-.1a5.7 5.7 0 0 0-3-4.2l-.5-.6 .3-.4a34.9 34.9 0 0 0 10.5 2.1l1.7-.7 1.3 5.1a6.8 6.8 0 0 1-.4 5.6l-2.3 6.4-1.4 2.7M60.6 112.8v1.5M61.4 111l-.6 1.4M67.2 104.2a24.6 24.6 0 0 0-6.3 8.7l-.1 .3 .4 .2 2.7-1.5a1.19 1.19 0 0 1 1.9 .8l.5 1.2a5 5 0 0 1 1.4 3.3l.6 .5a18.1 18.1 0 0 1 6.9 1.4 12.7 12.7 0 0 1 6.1 .8 4.2 4.2 0 0 1 1.4 6 7.8 7.8 0 0 0 2.4 8.4 30.6 30.6 0 0 1 5.9 8.1l8.9 7a48.4 48.4 0 0 0 6 8.2l1.3 3 2.3-.2 2.5 .7 2.6-.3 .7 .6v.8l.8 .6M105.9 104.2l-3.7-1.9-1.4-.5-.8 .3-1.3 1.1-.6 .1a2.18 2.18 0 0 1-1.7-1.4l-.8-1-.3 .1a5.2 5.2 0 0 0 1.9 4.2l5.7 4.7 2.2 5.2 2-.3 .7 .2 .2 .4-.5-.5-2.3 .3 .9 1.9 2.5 2.7 2.8 2.4 1.1-1.1a7.8 7.8 0 0 0 3.6-3.5M108.6 102.5a3 3 0 0 1-2.6 1.7M116.1 117.8l-1.2 1.6-3.5 2.9 4.7 3.5M57.8 134.5l-3.2 5.9a16.8 16.8 0 0 0-3.2 7.2l.1 1.1 .8 2.8v.9l-.4 1-2.2 3.2v2.2l-.5 1.2-.9 .9-3.2 1.4-1.7-3.4-1.7-1.1-.8-.2-2.2 2.1-1.6 .5-1.4 1.4 .1 .9 2.9 1 1.1 1.2-.9 .7-4.9 5.6M77.3 126.8a1.23 1.23 0 0 1-1.2 .9v.3a3.1 3.1 0 0 0 1.8-4.2 2.75 2.75 0 0 0-1.1-3.6l-1.2-.8h1.9a5 5 0 0 1 5.4 2.4 3.9 3.9 0 0 1-.3 4.1 8.5 8.5 0 0 0 3.6 9.7l1.4 1.6 1.6 2.5M77.6 126.1v-2.3a2.52 2.52 0 0 0-1-3.4 11.6 11.6 0 0 0-7.6-2.4 1.66 1.66 0 0 1-1.8-1.9l-1.6-3.3a.92 .92 0 0 0-.6-.8 .92 .92 0 0 0-1 .2l-2.5 1.3a1.1 1.1 0 0 0-.6 1.3l1.2 4.9a7.9 7.9 0 0 1-.8 6.7l-1.3 3.4a24.8 24.8 0 0 1-3.2 6.9l-2.6 4.9a12.3 12.3 0 0 0-2.5 6.1l.9 4.2M89.1 139.5l-4 3.7a89 89 0 0 1-12.1 10.7l-1.8 1.7 .4 .4 7.7-6.4 10-9.7M89.3 139.7l.3 .6a7 7 0 0 0 3.4 3.7l6.3 5 2.2 3.4-1.5 1.2-3.9 2.2v-1.5l-.5-2-.8-1.3-.9-.9a55 55 0 0 1-8.2-6.7"/>
<path d="M52.6 152.4l-.5 1.2-2.1 3-.2 .7 .2 1.7-.6 1.2-.9 .9-4.4 1.9-.2 .4 .6 1-.7 1.2 .6 2.1 .4 .5 1.1 .5 1.3 1.1 2.8 .5 .9 .8 .7 1.5 1.4 1.7-.2 1.3-.3-.1 .3-1.2-1.4-1.6-.5-1.2-.5-.7-.6-.3-2.7-.5-1.2-1.1-1.5-.8-.8-2.5 .6-1.5-.7-.8-2.7 1.1-1.7 1.2-4.7 5.5M52.6 151.9l2.9-.3 .9 .9-.1 .8-1.6 1.5-.7 1.6-1.6 2.4 .1 4 .2 .4 2 1.3 2.6 2.3 .5-.1 .8-.6 1.9 .2 3.4-.3 .4-.4-.2-.8-2.8-.6h-1l-.1 .7-.3 .1v-.7l.4-.4h1.1l2.7 .6 .5 .8-.3 .8-3.8 .5-1.8-.3-1 .7h-.5l-4.9-3.9-.2-4.4 1.7-2.5 .7-1.5 1.6-1.7v-.6l-.7-.5-2.8 .5M85.5 143.6a22 22 0 0 0 5.7 4.8l2.5 1.9 1.1 1.2 .5 1.1 .5 2.1-.3 1.5-5.3 3.1 .2 .4 5.1-3.1 .1 1.9 .6 2 1.7 3.3 .3-.1-1.8-3.5-.5-1.6-.1-2 5.9-3.6 4.2 5.1a128.3 128.3 0 0 1 5 15.5l1.4 3.6 .5 2.4 2.4 4.1 1 1.2M36.3 161.1l1-.9 1.6-.3 1.9-2.1 1 .2 1.2 .7 2 3.6-4.5 2a.41 .41 0 0 1-.4 .3 .41 .41 0 0 1-.3-.3l-1.2-1.1-2.5-.6-.3-.3v-.7zM112.9 174.8l-2-1.8 .2 .6a18.7 18.7 0 0 1 1.8 5.8l2.5 4.3 .9 .9M116.1 163l-1-.8v-.6l-.5-.7-2.6 .5-2.5-.8h-.9l-1.3 .5 3.5 11.6 2.2 2"/>
</g>
<!-- layer: AUTODIB_HIDRO_1000 -->
<path d="M35.1 147.6l-.6 2.1v1a.91 .91 0 0 0 1.1 1h1.7l.5 .2v1.4l1.1 1.2 2.5 .3 .4 1.4 2.1 1.4a1.86 1.86 0 0 1 1.2 1.4l1.3 .5h2.2l.7 .3M30.4 160.9l1.8-.3a1.3 1.3 0 0 1 1.4 1.3 3.1 3.1 0 0 0 1 2.4l.5 .1 2.1-.5a.82 .82 0 0 1 1.2 .5l-.2 1 .3 .4" fill="none" stroke="#000" stroke-width=".32"/>
<!-- layer: AUTODIB_HIDRO_5000 -->
<path d="M87.4 104.5l.6 1.4 .3 2.3a1.43 1.43 0 0 0-.1 1.5 1.43 1.43 0 0 0 1.3 .8 2.57 2.57 0 0 1-.5 2.4l-.6 1.6a2.94 2.94 0 0 0 1.2 4.4l2.5 2.2M30.3 135.7l.6 .6a4.4 4.4 0 0 0 2.4 1.7l.6 .8 1.9 1.7 2.5 1.6a6.5 6.5 0 0 1 2.5 2.5l3.1 1.5a2.1 2.1 0 0 0 2.6 .2l.8 .3 4.2 5.2M116.6 132.4l-.5-.9a10.4 10.4 0 0 0-2.9-4.3l-1.2-.6a16.5 16.5 0 0 1-6-1.7l-3.3-2a4.7 4.7 0 0 0-5-.7h-1.7a5.9 5.9 0 0 1-3.9-1.1l-1 3.5a2.84 2.84 0 0 0 .5 2.5l.5 1.8v2.8l.5 1.5 .6 .6a1.85 1.85 0 0 1 1.6 1.7l1.4 1.8 1.5 1.2M36.3 140.9l-.3 .6a6.1 6.1 0 0 1-1.1 4.1l.3 1.9-.7 2.2v1a.91 .91 0 0 0 1.1 1h1.7l.5 .2v1.4l1.1 1.2 2.5 .3 .4 1.4 2.1 1.4a1.86 1.86 0 0 1 1.2 1.4l1.3 .5h2.2l.7 .3M49.6 160l.9 1a2.26 2.26 0 0 0 1.8 2.9l.7 .7 .8 3.1 1.8 .5a1.55 1.55 0 0 1 1.7 1.7l-.2 1.5a3.6 3.6 0 0 0 2.3 3.6 10.3 10.3 0 0 0 5.8 1.1l1.3 1.7a39.2 39.2 0 0 0 11 7.6 18.9 18.9 0 0 0 5.8 3.2 10.1 10.1 0 0 1 4.2 4.8l.8 .7M76.3 142l.4 .8v.8l.4 .5 1.4 .6 .7 .9 2.1 1.3a2.36 2.36 0 0 1 1.3 1.6l.1 .8 1.6 1.4 .2 1.8a2.16 2.16 0 0 1 .8 2.6l.2 .7 1.7 3.4 2 1.9 .3 1.4 1.1 1a2.11 2.11 0 0 1 2 .8l1.8 .5 .7 .6 1.9 1.1a7.6 7.6 0 0 1 3.1 4.7l.4 3.2 1 1.5 1.3 6.4 .3 .7 1 .9 1 3.5 1.8 .8a2.82 2.82 0 0 0 2.3 .7l.8 .2 .6 .5 .4 1.9-.1 1.3 1.1 .9 .1 .4M30.4 160.9l1.8-.3a1.3 1.3 0 0 1 1.4 1.3 3.1 3.1 0 0 0 1 2.4l.5 .1 2.1-.5a.82 .82 0 0 1 1.2 .5l-.2 1 .3 .4M38.9 166a3.7 3.7 0 0 0 2.8 .1 1.26 1.26 0 0 1 1.4 .8l.2 1.5 .3 .4 1.7 .3 .7 .8 2.8 1.2 .7 .6-.2 .4-1.2 1-.3 .6 2.6 3.6-.4 3.4 .2 .6 2.4 .6 9.8 5.8a8.1 8.1 0 0 0 5.6 2.3 5.9 5.9 0 0 1 4.1-.4 6.9 6.9 0 0 1 3.5 3.2l.2 1.7" fill="none" stroke="#000" stroke-width=".32"/>
<!-- layer: COTAS -->
<path d="M102.2 124l2.6 1.8M61.8 143.7h9.1l3.4 7.4M46.9 174.8l2.1 2.5M67.5 176.5l2.4 2.1M98.9 166.3l2 2.4" fill="none" stroke="#000" stroke-width=".32"/>
<path d="M101.9 123.9l1.4 .6-.3 .4zM74 151.2l.5-.2 .6 1.9zM46.7 174.5l1.2 1.1-.4 .3zM67.2 176.3l1.4 .8-.3 .4zM98.7 166l1.2 1.1-.5 .3z" fill="#000" stroke="#000" stroke-width=".32"/>
<!-- layer: TW_Marco_Derrotero -->
<path d="M244.2 147.3v-15.8h70v15.8" fill="none" stroke="#000" stroke-width=".32"/>
<path d="M244.2 138.3h70M264.2 138.3v9M289.2 138.3v9M244.2 142.3h70M244.2 147.3h70" fill="none" stroke="#000" stroke-width=".32"/>
<!-- layer: TW_Texto_Derrotero -->
<path d="M252.8 144.8l.9-.1v-.7l-.9-.1-.1 1.9v-1.9h1l.2 .3-.2 .6-.9 .1M254.6 145.6l.3 .2zM254.7 145.6h.1M255.7 143.9v1.9z" fill="none" stroke="#000" stroke-width=".32"/>
<!-- layer: 0 -->
<path d="M89.2 289.7l23.3-18.8 55.8 70.6-23.4 18.8z" fill="none" stroke="#000" stroke-width=".51"/>
<!-- layer: Tabla_Derrotero -->
<path d="M259.9 70.1h70v31h-70zM259.9 77.1h70M273.9 77.1v24M301.9 77.1v24M259.9 81.1h70M259.9 86.1h70M259.9 91.1h70M259.9 96.1h70" fill="none" stroke="#000" stroke-width=".32"/>
<text font-size="10.1" x="219.4" y="445.9">675.00m</text>
<text font-size="8.4" x="93.5" y="113.6">QUEBRADA PALO</text>
<g font-size="7.9">
<text x="20.1" y="185.6">QUESADA</text>
<text x="37.4" y="207.8">UBICACION GEOGRAFICA</text>
</g>
<text font-size="7.5" x="273.4" y="429.7">2 516134-000</text>
<g font-size="7.1">
<text x="58.6" y="143.9">LOTE</text>
<text x="120.3" y="315.7">ZONA</text>
</g>
<g font-size="6.6">
<text x="144.3" y="68.1">XXXXXXXXXX</text>
<text x="27.9" y="96.7">A QUESADA</text>
<text x="120.3" y="321">VERDE</text>
</g>
<g font-size="6.2">
<text x="144.6" y="62.1">ENTERO N°</text>
<text x="183.4" y="129.5">A QUESADA</text>
<text x="229.3" y="434.6">AREA</text>
</g>
<g font-size="5.7">
<text x="117.1" y="188">A FINCAS</text>
<text x="244.8" y="211">A FINCAS</text>
<text x="32.8" y="305.5">A FINCAS</text>
</g>
<g font-size="5.3">
<text x="268.5" y="137.2">REFERENCIAS</text>
<text x="248.4" y="142.5">PUNTO</text>
<text x="272.3" y="142.5">ESTE</text>
<text x="296" y="142.5">NORTE</text>
<text x="267.8" y="147.1">455249.98</text>
<text x="291.7" y="147.1">1142829.35</text>
<text x="43.4" y="212.7">HOJA QUESADA - AGUAS ZARCAS</text>
<text x="156.6" y="418.4">SITUADO EN: LA LLANADA</text>
<text x="103.4" y="430">ESCALA</text>
<text x="122.8" y="430">1:500</text>
<text x="103" y="435">FECHA</text>
<text x="122.4" y="435">MAYO 2026</text>
<text x="156.6" y="435.3">CANTON:</text>
<text x="180.3" y="435.3">10° SAN CARLOS</text>
<text x="178.2" y="443.8">2° ALAJUELA</text>
<text x="281.2" y="438.5">21001051613400</text>
<text x="19.4" y="447.7">JORGE MARIO GUERRERO VARGAS</text>
<text x="282.2" y="448">1ha4183.00m</text>
</g>
<g font-size="4.9">
<text x="57.1" y="225.1">PROYECCION CRTM05</text>
<text x="104.4" y="417">PROTOCOLO:</text>
<text x="126.3" y="417.7">TOMO</text>
<text x="138.3" y="417.7">24381</text>
<text x="126.3" y="422.6">FOLIO</text>
<text x="138.3" y="422.6">026</text>
<text x="19.4" y="444.1">TOPOGRAFO ASOCIADO: T.A. 8914</text>
</g>
<text font-size="3.5" x="116.1" y="249.8" transform="rotate(-39 116.1 249.8)">14.00</text>
<g font-size="3.2">
<text x="214.9" y="352.3">NOTAS:</text>
<text x="213.9" y="356.2">-ESCALA DEL MAPA CATASTRAL 1:5000</text>
<text x="213.9" y="360">-EPOCA 2014.59,SISTEMA CR-SIRGAS, PROYECCION CRTM05,</text>
<text x="213.9" y="363.9">-METODO DE ENLACE A LA RED DE COORDENADAS CRTM05,</text>
<text x="213.9" y="371.6">-EXACTITUD RELATIVA : +/-0.10m,</text>
<text x="214.9" y="367.7">MEDICION ENLACE A ESTACION CIQUE</text>
<text x="213.9" y="375.4">-EXACTITUD ABSOLUTA : +/-0.10m</text>
<text x="213.9" y="379.3">-DOY FE QUE LOS LINDEROS SON EXISTENTES</text>
<text x="213.9" y="383.1">-TODAS LAS MEDIDAS ESTAN DADAS EN METROS</text>
<text x="213.9" y="386.9">-MODIFICA AL PLANO CATASTRADO N°A-1721978-2014</text>
<text x="213.9" y="390.7">-COLINDANTE A: 21001050284700.</text>
</g>
<g font-size="3.1">
<text x="74.4" y="91.2" transform="rotate(-90 74.4 91.2)">454911.38</text>
<text x="124.8" y="152.2">1142490.83</text>
</g>
<g font-size="2.8">
<text x="275.3" y="74.6">LISTADO DE COORDENADAS</text>
<text x="262" y="80.1">PUNTO</text>
<text x="281.7" y="79.8">ESTE (m)</text>
<text x="308.5" y="79.8">NORTE (m)</text>
<text x="266.2" y="89.6">2</text>
<text x="266.3" y="84.6">1</text>
<text x="281.4" y="84.6">454891.62</text>
<text x="281.6" y="89.6">454903.31</text>
<text x="308.4" y="84.5">1142503.84</text>
<text x="308.4" y="89.6">1142513.23</text>
<text x="266.1" y="94.6">3</text>
<text x="281.4" y="94.6">454931.20</text>
<text x="308.6" y="94.6">1142477.91</text>
<text x="266.2" y="99.6">4</text>
<text x="281.4" y="99.6">454919.50</text>
<text x="308.5" y="99.6">1142468.52</text>
<text x="213.4" y="180.2">P.I</text>
<text x="111.3" y="275.2">2</text>
<text x="99.6" y="285.4" transform="rotate(-38 99.6 285.4)">15.00</text>
<text x="91.6" y="291.1">1</text>
<text x="164.5" y="342.2">3</text>
<text x="144.6" y="358">4</text>
</g>
</svg>
